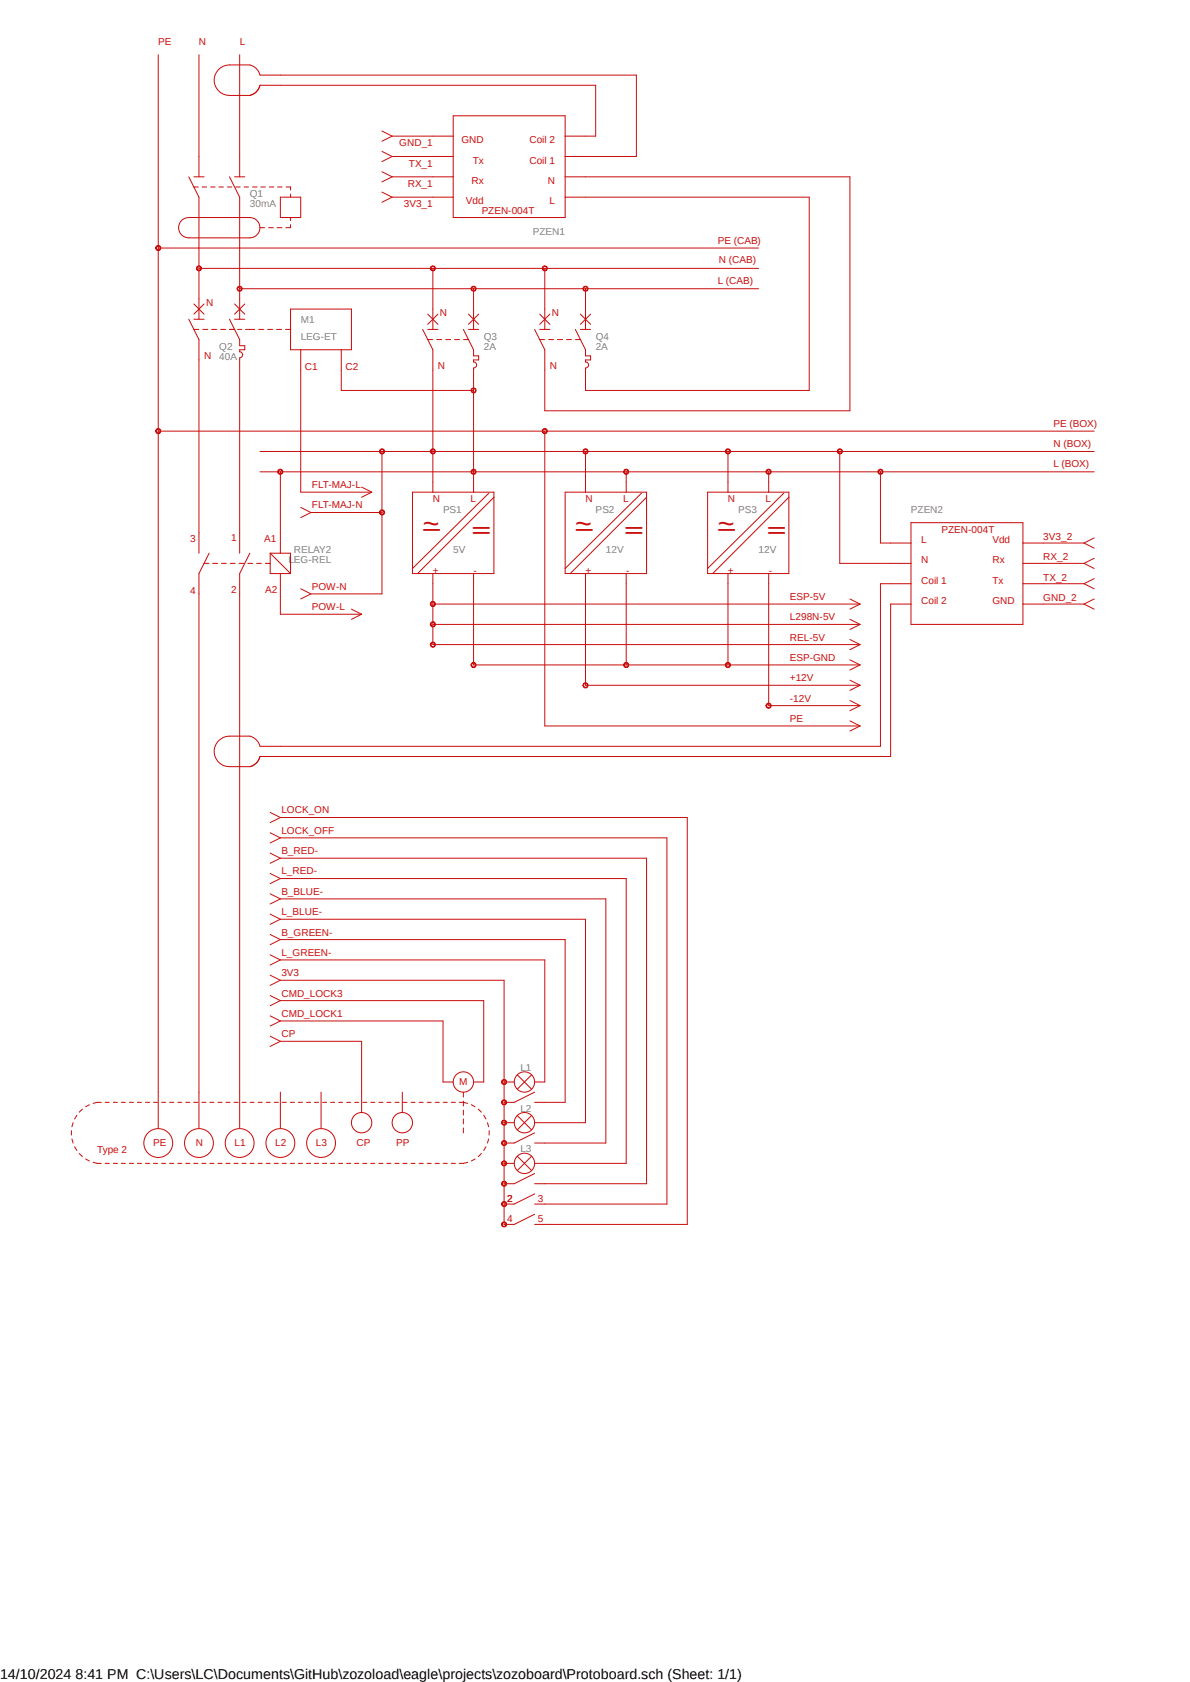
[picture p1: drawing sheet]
<svg xmlns="http://www.w3.org/2000/svg" width="297mm" height="420mm" viewBox="0 0 297 420" stroke-linecap="round" stroke-linejoin="round" font-family="sans-serif">
<path d="M147.5 -.1l-129.8 306.6M149.6 -.1l129.8 306.6" fill="none" stroke="#fff" stroke-width=".25"/>
<path d="M39.5 13.7v48.2M49.7 61.9v12.7M59.8 61.9v12.7M49.7 89.9v43.2M59.8 89.9v43.2" fill="none" stroke="#c90d0c" stroke-width=".25"/>
<path d="M38.9 61.6a.64 .64 0 0 1 1.1-.1 .64 .64 0 0 1-.3 1 .64 .64 0 0 1-.8-.6h.1a.49 .49 0 0 1 .6-.5 .49 .49 0 0 1 .3 .8 .49 .49 0 0 1-.8 0l-.2-.3z" fill-rule="evenodd" fill="#c90d0c"/>
<path d="M38.9 61.6a.64 .64 0 0 1 1.1-.1 .64 .64 0 0 1-.3 1 .64 .64 0 0 1-.8-.6h.1a.49 .49 0 0 1 .6-.5 .49 .49 0 0 1 .3 .8 .49 .49 0 0 1-.8 0l-.2-.3z" fill="none" stroke="#c90d0c" stroke-width=".25"/>
<path d="M49.1 66.7a.64 .64 0 0 1 1-.1 .64 .64 0 0 1-.2 1 .64 .64 0 0 1-.9-.6h.1a.49 .49 0 0 1 .7-.5 .49 .49 0 0 1 .2 .8 .49 .49 0 0 1-.8 0l-.2-.3z" fill-rule="evenodd" fill="#c90d0c"/>
<path d="M49.1 66.7a.64 .64 0 0 1 1-.1 .64 .64 0 0 1-.2 1 .64 .64 0 0 1-.9-.6h.1a.49 .49 0 0 1 .7-.5 .49 .49 0 0 1 .2 .8 .49 .49 0 0 1-.8 0l-.2-.3z" fill="none" stroke="#c90d0c" stroke-width=".25"/>
<path d="M59.3 71.8a.64 .64 0 0 1 1-.1 .64 .64 0 0 1-.3 1 .64 .64 0 0 1-.8-.6h.1a.49 .49 0 0 1 .6-.5 .49 .49 0 0 1 .3 .8 .49 .49 0 0 1-.8-.1l-.2-.2z" fill-rule="evenodd" fill="#c90d0c"/>
<path d="M39.5 61.9h149.8M49.7 67h139.6M59.3 71.8a.64 .64 0 0 1 1-.1 .64 .64 0 0 1-.3 1 .64 .64 0 0 1-.8-.6h.1a.49 .49 0 0 1 .6-.5 .49 .49 0 0 1 .3 .8 .49 .49 0 0 1-.8-.1l-.2-.2zM59.8 72.1h58.4" fill="none" stroke="#c90d0c" stroke-width=".25"/>
<path d="M107.5 66.7a.64 .64 0 0 1 1-.1 .64 .64 0 0 1-.2 1 .64 .64 0 0 1-.9-.6h.2a.49 .49 0 0 1 .6-.4 .49 .49 0 0 1 .3 .6 .49 .49 0 0 1-.7 .2l-.2-.4h-.2z" fill-rule="evenodd" fill="#c90d0c"/>
<path d="M107.5 66.7a.64 .64 0 0 1 1-.1 .64 .64 0 0 1-.2 1 .64 .64 0 0 1-.9-.6h.2a.49 .49 0 0 1 .6-.4 .49 .49 0 0 1 .3 .6 .49 .49 0 0 1-.7 .2l-.2-.4h-.2z" fill="none" stroke="#c90d0c" stroke-width=".25"/>
<path d="M117.6 71.8a.64 .64 0 0 1 1.1-.1 .64 .64 0 0 1-.3 1 .64 .64 0 0 1-.8-.6h.1a.49 .49 0 0 1 .6-.5 .49 .49 0 0 1 .4 .7 .49 .49 0 0 1-.8 .2l-.2-.4h-.1z" fill-rule="evenodd" fill="#c90d0c"/>
<path d="M108 67v10.2M117.6 71.8a.64 .64 0 0 1 1.1-.1 .64 .64 0 0 1-.3 1 .64 .64 0 0 1-.8-.6h.1a.49 .49 0 0 1 .6-.5 .49 .49 0 0 1 .4 .7 .49 .49 0 0 1-.8 .2l-.2-.4h-.1zM189.3 72.1h-71.1v5.1" fill="none" stroke="#c90d0c" stroke-width=".25"/>
<path d="M38.9 107.3a.64 .64 0 0 1 1.1-.1 .64 .64 0 0 1-.3 1 .64 .64 0 0 1-.8-.5h.1a.5 .5 0 0 1 .6-.5 .5 .5 0 0 1 .4 .6 .5 .5 0 0 1-.8 .3l-.3-.4z" fill-rule="evenodd" fill="#c90d0c"/>
<path d="M39.5 61.9v210.8M38.9 107.3a.64 .64 0 0 1 1.1-.1 .64 .64 0 0 1-.3 1 .64 .64 0 0 1-.8-.5h.1a.5 .5 0 0 1 .6-.5 .5 .5 0 0 1 .4 .6 .5 .5 0 0 1-.8 .3l-.3-.4zM39.5 107.7h233.6M108 112.7h101.6" fill="none" stroke="#c90d0c" stroke-width=".25"/>
<path d="M107.7 112.1a.64 .64 0 0 1 .9 .4 .64 .64 0 0 1-.4 .8 .64 .64 0 0 1-.8-.6h.2a.48 .48 0 0 1 .4-.5 .48 .48 0 0 1 .5 .5 .48 .48 0 0 1-.5 .5l-.6-.5z" fill-rule="evenodd" fill="#c90d0c"/>
<path d="M107.7 112.1a.64 .64 0 0 1 .9 .4 .64 .64 0 0 1-.4 .8 .64 .64 0 0 1-.8-.6h.2a.48 .48 0 0 1 .4-.5 .48 .48 0 0 1 .5 .5 .48 .48 0 0 1-.5 .5l-.6-.5z" fill="none" stroke="#c90d0c" stroke-width=".25"/>
<path d="M117.9 117.2a.64 .64 0 0 1 .9 .4 .64 .64 0 0 1-.5 .8 .64 .64 0 0 1-.7-.6h.1a.48 .48 0 0 1 .5-.5 .48 .48 0 0 1 .5 .5 .48 .48 0 0 1-.5 .5l-.6-.5z" fill-rule="evenodd" fill="#c90d0c"/>
<path d="M117.9 117.2a.64 .64 0 0 1 .9 .4 .64 .64 0 0 1-.5 .8 .64 .64 0 0 1-.7-.6h.1a.48 .48 0 0 1 .5-.5 .48 .48 0 0 1 .5 .5 .48 .48 0 0 1-.5 .5l-.6-.5z" fill="none" stroke="#c90d0c" stroke-width=".25"/>
<path d="M145.8 112.1a.64 .64 0 0 1 .9 .3 .64 .64 0 0 1-.4 .9 .64 .64 0 0 1-.8-.6h.1a.5 .5 0 0 1 .6-.5 .5 .5 0 0 1 .4 .7 .5 .5 0 0 1-.7 .3l-.4-.5z" fill-rule="evenodd" fill="#c90d0c"/>
<path d="M145.8 112.1a.64 .64 0 0 1 .9 .3 .64 .64 0 0 1-.4 .9 .64 .64 0 0 1-.8-.6h.1a.5 .5 0 0 1 .6-.5 .5 .5 0 0 1 .4 .7 .5 .5 0 0 1-.7 .3l-.4-.5z" fill="none" stroke="#c90d0c" stroke-width=".25"/>
<path d="M181.4 112.1a.65 .65 0 0 1 .9 .4 .65 .65 0 0 1-.5 .9 .65 .65 0 0 1-.8-.7h.2a.49 .49 0 0 1 .6-.5 .49 .49 0 0 1 .3 .7l-.2 .3a.68 .68 0 0 1-.8-.8z" fill-rule="evenodd" fill="#c90d0c"/>
<path d="M181.4 112.1a.65 .65 0 0 1 .9 .4 .65 .65 0 0 1-.5 .9 .65 .65 0 0 1-.8-.7h.2a.49 .49 0 0 1 .6-.5 .49 .49 0 0 1 .3 .7l-.2 .3a.68 .68 0 0 1-.8-.8z" fill="none" stroke="#c90d0c" stroke-width=".25"/>
<path d="M156 117.2a.64 .64 0 0 1 .9 .3 .64 .64 0 0 1-.4 .9 .64 .64 0 0 1-.8-.6h.1a.5 .5 0 0 1 .6-.5 .5 .5 0 0 1 .4 .7 .5 .5 0 0 1-.8 .2l-.3-.4z" fill-rule="evenodd" fill="#c90d0c"/>
<path d="M156 117.2a.64 .64 0 0 1 .9 .3 .64 .64 0 0 1-.4 .9 .64 .64 0 0 1-.8-.6h.1a.5 .5 0 0 1 .6-.5 .5 .5 0 0 1 .4 .7 .5 .5 0 0 1-.8 .2l-.3-.4z" fill="none" stroke="#c90d0c" stroke-width=".25"/>
<path d="M191.5 117.2a.65 .65 0 0 1 .9 .4 .65 .65 0 0 1-.4 .8 .65 .65 0 0 1-.8-.6h.1a.49 .49 0 0 1 .6-.5 .49 .49 0 0 1 .4 .7 .52 .52 0 0 1-.9 0l-.2-.2z" fill-rule="evenodd" fill="#c90d0c"/>
<g fill="none" stroke="#c90d0c" stroke-width=".25">
<path d="M108 112.7v7.7M146.1 112.7v7.7M156.3 117.8v2.6M181.7 112.7v7.7M191.5 117.2a.65 .65 0 0 1 .9 .4 .65 .65 0 0 1-.4 .8 .65 .65 0 0 1-.8-.6h.1a.49 .49 0 0 1 .6-.5 .49 .49 0 0 1 .4 .7 .52 .52 0 0 1-.9 0l-.2-.2zM191.9 117.8v2.6M209.6 112.7h63.5M273.1 117.8h-154.9v2.6M146.1 145.8v25.3h68.6M156.3 145.8v20.2M181.7 145.8v20.2M191.9 145.8v30.4h22.8"/>
<path d="M108 161h106.7M118.2 166h96.5"/>
</g>
<path d="M107.5 160.7a.64 .64 0 0 1 1-.1 .64 .64 0 0 1-.3 1 .64 .64 0 0 1-.8-.6h.2a.48 .48 0 0 1 .7-.4 .48 .48 0 0 1 .1 .7 .48 .48 0 0 1-.8-.1v-.2h-.2z" fill-rule="evenodd" fill="#c90d0c"/>
<path d="M107.5 160.7a.64 .64 0 0 1 1-.1 .64 .64 0 0 1-.3 1 .64 .64 0 0 1-.8-.6h.2a.48 .48 0 0 1 .7-.4 .48 .48 0 0 1 .1 .7 .48 .48 0 0 1-.8-.1v-.2h-.2z" fill="none" stroke="#c90d0c" stroke-width=".25"/>
<path d="M117.6 165.7a.64 .64 0 0 1 1.1-.1 .64 .64 0 0 1-.3 1.1 .64 .64 0 0 1-.8-.7h.1a.48 .48 0 0 1 .7-.4 .48 .48 0 0 1 .2 .8 .48 .48 0 0 1-.8-.1l-.1-.3h-.1z" fill-rule="evenodd" fill="#c90d0c"/>
<path d="M117.6 165.7a.64 .64 0 0 1 1.1-.1 .64 .64 0 0 1-.3 1.1 .64 .64 0 0 1-.8-.7h.1a.48 .48 0 0 1 .7-.4 .48 .48 0 0 1 .2 .8 .48 .48 0 0 1-.8-.1l-.1-.3h-.1z" fill="none" stroke="#c90d0c" stroke-width=".25"/>
<path d="M145.8 170.6a.64 .64 0 0 1 .9 .3 .64 .64 0 0 1-.4 .8 .64 .64 0 0 1-.8-.6h.1a.5 .5 0 0 1 .6-.4 .5 .5 0 0 1 .4 .6 .5 .5 0 0 1-.7 .3l-.4-.5z" fill-rule="evenodd" fill="#c90d0c"/>
<path d="M145.8 170.6a.64 .64 0 0 1 .9 .3 .64 .64 0 0 1-.4 .8 .64 .64 0 0 1-.8-.6h.1a.5 .5 0 0 1 .6-.4 .5 .5 0 0 1 .4 .6 .5 .5 0 0 1-.7 .3l-.4-.5z" fill="none" stroke="#c90d0c" stroke-width=".25"/>
<path d="M156 165.5a.64 .64 0 0 1 .9 .3 .64 .64 0 0 1-.5 .9 .64 .64 0 0 1-.7-.7h.1a.5 .5 0 0 1 .6-.4 .5 .5 0 0 1 .3 .6 .5 .5 0 0 1-.7 .3l-.3-.5z" fill-rule="evenodd" fill="#c90d0c"/>
<path d="M156 165.5a.64 .64 0 0 1 .9 .3 .64 .64 0 0 1-.5 .9 .64 .64 0 0 1-.7-.7h.1a.5 .5 0 0 1 .6-.4 .5 .5 0 0 1 .3 .6 .5 .5 0 0 1-.7 .3l-.3-.5z" fill="none" stroke="#c90d0c" stroke-width=".25"/>
<path d="M181.1 165.7a.66 .66 0 0 1 1.1-.1 .66 .66 0 0 1-.3 1.1 .66 .66 0 0 1-.9-.7h.2a.49 .49 0 0 1 .7-.4 .52 .52 0 0 1 0 .9 .68 .68 0 0 1-.8-.8z" fill-rule="evenodd" fill="#c90d0c"/>
<path d="M181.1 165.7a.66 .66 0 0 1 1.1-.1 .66 .66 0 0 1-.3 1.1 .66 .66 0 0 1-.9-.7h.2a.49 .49 0 0 1 .7-.4 .52 .52 0 0 1 0 .9 .68 .68 0 0 1-.8-.8z" fill="none" stroke="#c90d0c" stroke-width=".25"/>
<path d="M191.3 175.9a.66 .66 0 0 1 1-.1 .66 .66 0 0 1-.3 1 .66 .66 0 0 1-.8-.6l.2-.2a.52 .52 0 0 1 .9 0 .49 .49 0 0 1-.4 .7 .49 .49 0 0 1-.6-.5h-.1z" fill-rule="evenodd" fill="#c90d0c"/>
<path d="M85.2 92.4v5.1M108 92.4v20.3h-43.1M118.2 92.4v25.4h-53.3M75.1 122.9h17.7M75.1 126.7l2.5 1.3-2.5 1.2M49.7 148.3v124.4M59.8 148.3v124.4M212.1 159.7l2.6 1.3-2.6 1.2M191.3 175.9a.66 .66 0 0 1 1-.1 .66 .66 0 0 1-.3 1 .66 .66 0 0 1-.8-.6l.2-.2a.52 .52 0 0 1 .9 0 .49 .49 0 0 1-.4 .7 .49 .49 0 0 1-.6-.5h-.1zM212.1 169.8l2.6 1.3-2.6 1.3M212.1 164.8l2.6 1.2-2.6 1.3M214.7 176.2l-2.6 1.3" fill="none" stroke="#c90d0c" stroke-width=".25"/>
<path d="M117.6 97.2a.64 .64 0 0 1 1.1-.1 .64 .64 0 0 1-.3 1 .64 .64 0 0 1-.8-.6h.1a.49 .49 0 0 1 .6-.5 .49 .49 0 0 1 .4 .7 .49 .49 0 0 1-.8 .2l-.2-.4h-.1z" fill-rule="evenodd" fill="#c90d0c"/>
<path d="M117.6 97.2a.64 .64 0 0 1 1.1-.1 .64 .64 0 0 1-.3 1 .64 .64 0 0 1-.8-.6h.1a.49 .49 0 0 1 .6-.5 .49 .49 0 0 1 .4 .7 .49 .49 0 0 1-.8 .2l-.2-.4h-.1zM95.3 112.7v15.3h-17.7" fill="none" stroke="#c90d0c" stroke-width=".25"/>
<path d="M95 112.1a.65 .65 0 0 1 1 .4 .65 .65 0 0 1-.5 .9 .65 .65 0 0 1-.8-.7h.2a.48 .48 0 0 1 .5-.4 .48 .48 0 0 1 .4 .6 .48 .48 0 0 1-.7 .3l-.4-.5z" fill-rule="evenodd" fill="#c90d0c"/>
<path d="M75.1 92.4v30.5M70 117.8v15.3M95 112.1a.65 .65 0 0 1 1 .4 .65 .65 0 0 1-.5 .9 .65 .65 0 0 1-.8-.7h.2a.48 .48 0 0 1 .5-.4 .48 .48 0 0 1 .4 .6 .48 .48 0 0 1-.7 .3l-.4-.5zM90.3 121.6l2.5 1.3-2.5 1.3M95.3 128v20.3h-17.7M75.1 147l2.5 1.3M77.6 148.3l-2.5 1.3" fill="none" stroke="#c90d0c" stroke-width=".25"/>
<path d="M95 127.4a.65 .65 0 0 1 1 .3 .65 .65 0 0 1-.5 .9 .65 .65 0 0 1-.8-.6h.2a.48 .48 0 0 1 .5-.5 .48 .48 0 0 1 .4 .6 .48 .48 0 0 1-.7 .3l-.4-.4z" fill-rule="evenodd" fill="#c90d0c"/>
<g fill="none" stroke="#c90d0c" stroke-width=".25">
<path d="M95 127.4a.65 .65 0 0 1 1 .3 .65 .65 0 0 1-.5 .9 .65 .65 0 0 1-.8-.6h.2a.48 .48 0 0 1 .5-.5 .48 .48 0 0 1 .4 .6 .48 .48 0 0 1-.7 .3l-.4-.4zM70 148.3v5.1h20.3M87.7 152.1l2.6 1.3M90.3 153.4l-2.6 1.2M67.4 218.1l2.6 1.3-2.6 1.2M67.4 207.9l2.6 1.3-2.6 1.3M67.4 238.4l2.6 1.3-2.6 1.3M67.4 228.3l2.6 1.2-2.6 1.3M67.4 258.7l2.6 1.3M67.4 253.7l2.6 1.2M67.4 248.6l2.6 1.3M67.4 243.5l2.6 1.3"/>
<path d="M70 254.9h40.6v15.3M70 254.9l-2.6 1.3M70 249.9h50.7v20.3M70 249.9l-2.6 1.2M70 244.8l-2.6 1.2M70 244.8h55.8v60.9M70 260h20.3v12.7M70 260l-2.6 1.3M115.7 272.7v1.2M115.7 275v1.2M115.7 277.2v1.2M115.7 279.4v1.2"/>
<path d="M125.8 270.2h2.6M115.7 281.6v1.3M125.8 290.5h2.6M125.8 280.3h2.6"/>
</g>
<path d="M125.3 305.4a.64 .64 0 0 1 1-.1 .64 .64 0 0 1-.3 1 .64 .64 0 0 1-.8-.6h.1a.49 .49 0 0 1 .6-.4 .49 .49 0 0 1 .4 .6 .49 .49 0 0 1-.7 .3l-.3-.5h-.1z" fill-rule="evenodd" fill="#c90d0c"/>
<path d="M125.3 305.4a.64 .64 0 0 1 1-.1 .64 .64 0 0 1-.3 1 .64 .64 0 0 1-.8-.6h.1a.49 .49 0 0 1 .6-.4 .49 .49 0 0 1 .4 .6 .49 .49 0 0 1-.7 .3l-.3-.5h-.1z" fill="none" stroke="#c90d0c" stroke-width=".25"/>
<path d="M125.3 300.3a.64 .64 0 0 1 1-.1 .64 .64 0 0 1-.3 1 .64 .64 0 0 1-.8-.5h.1a.49 .49 0 0 1 .6-.5 .49 .49 0 0 1 .4 .7 .49 .49 0 0 1-.7 .2l-.3-.4h-.1z" fill-rule="evenodd" fill="#c90d0c"/>
<path d="M125.3 300.3a.64 .64 0 0 1 1-.1 .64 .64 0 0 1-.3 1 .64 .64 0 0 1-.8-.5h.1a.49 .49 0 0 1 .6-.5 .49 .49 0 0 1 .4 .7 .49 .49 0 0 1-.7 .2l-.3-.4h-.1z" fill="none" stroke="#c90d0c" stroke-width=".25"/>
<path d="M125.3 290.2a.64 .64 0 0 1 1-.1 .64 .64 0 0 1-.3 1 .64 .64 0 0 1-.8-.6h.1a.49 .49 0 0 1 .6-.5 .49 .49 0 0 1 .4 .7 .49 .49 0 0 1-.7 .2l-.3-.4h-.1z" fill-rule="evenodd" fill="#c90d0c"/>
<path d="M125.3 290.2a.64 .64 0 0 1 1-.1 .64 .64 0 0 1-.3 1 .64 .64 0 0 1-.8-.6h.1a.49 .49 0 0 1 .6-.5 .49 .49 0 0 1 .4 .7 .49 .49 0 0 1-.7 .2l-.3-.4h-.1z" fill="none" stroke="#c90d0c" stroke-width=".25"/>
<path d="M125.3 280a.64 .64 0 0 1 1-.1 .64 .64 0 0 1-.3 1 .64 .64 0 0 1-.8-.6h.1a.49 .49 0 0 1 .6-.4 .49 .49 0 0 1 .4 .6 .49 .49 0 0 1-.7 .3l-.3-.5h-.1z" fill-rule="evenodd" fill="#c90d0c"/>
<path d="M125.3 280a.64 .64 0 0 1 1-.1 .64 .64 0 0 1-.3 1 .64 .64 0 0 1-.8-.6h.1a.49 .49 0 0 1 .6-.4 .49 .49 0 0 1 .4 .6 .49 .49 0 0 1-.7 .3l-.3-.5h-.1z" fill="none" stroke="#c90d0c" stroke-width=".25"/>
<path d="M125.3 269.8a.64 .64 0 0 1 1-.1 .64 .64 0 0 1-.3 1 .64 .64 0 0 1-.8-.5h.1a.49 .49 0 0 1 .6-.5 .49 .49 0 0 1 .4 .7 .49 .49 0 0 1-.7 .2l-.3-.4h-.1z" fill-rule="evenodd" fill="#c90d0c"/>
<path d="M67.4 202.9l2.6 1.2M70 204.1l-2.6 1.3M70 219.4h86.3v71.1h-22.9M70 209.2h96.5v91.5h-30.5M70 204.1h101.5v101.6h-35.5M70 239.7h66v30.5h-2.6M70 229.5h76.1v50.8h-12.7M125.3 269.8a.64 .64 0 0 1 1-.1 .64 .64 0 0 1-.3 1 .64 .64 0 0 1-.8-.5h.1a.49 .49 0 0 1 .6-.5 .49 .49 0 0 1 .4 .7 .49 .49 0 0 1-.7 .2l-.3-.4h-.1z" fill="none" stroke="#c90d0c" stroke-width=".25"/>
<path d="M69.6 117.2a.65 .65 0 0 1 1 .4 .65 .65 0 0 1-.5 .8 .65 .65 0 0 1-.8-.6h.2a.49 .49 0 0 1 .6-.5 .49 .49 0 0 1 .3 .7l-.2 .2a.68 .68 0 0 1-.8-.7z" fill-rule="evenodd" fill="#c90d0c"/>
<path d="M69.6 117.2a.65 .65 0 0 1 1 .4 .65 .65 0 0 1-.5 .8 .65 .65 0 0 1-.8-.6h.2a.49 .49 0 0 1 .6-.5 .49 .49 0 0 1 .3 .7l-.2 .2a.68 .68 0 0 1-.8-.7zM108 145.8v15.2M108 155.9h106.7M108 150.8h106.7M118.2 145.8v20.2M212.1 154.6l2.6 1.3M212.1 149.6l2.6 1.2M214.7 155.9l-2.6 1.3M214.7 150.8l-2.6 1.3" fill="none" stroke="#c90d0c" stroke-width=".25"/>
<path d="M107.7 155.3a.64 .64 0 0 1 .9 .4 .64 .64 0 0 1-.4 .8 .64 .64 0 0 1-.8-.6h.2a.49 .49 0 0 1 .5-.5 .49 .49 0 0 1 .5 .5 .49 .49 0 0 1-.6 .5l-.6-.5z" fill-rule="evenodd" fill="#c90d0c"/>
<path d="M107.7 155.3a.64 .64 0 0 1 .9 .4 .64 .64 0 0 1-.4 .8 .64 .64 0 0 1-.8-.6h.2a.49 .49 0 0 1 .5-.5 .49 .49 0 0 1 .5 .5 .49 .49 0 0 1-.6 .5l-.6-.5z" fill="none" stroke="#c90d0c" stroke-width=".25"/>
<path d="M107.7 150.2a.64 .64 0 0 1 .9 .4 .64 .64 0 0 1-.4 .8 .64 .64 0 0 1-.8-.6h.2a.49 .49 0 0 1 .5-.5 .49 .49 0 0 1 .5 .5 .49 .49 0 0 1-.6 .5l-.6-.5z" fill-rule="evenodd" fill="#c90d0c"/>
<path d="M107.7 150.2a.64 .64 0 0 1 .9 .4 .64 .64 0 0 1-.4 .8 .64 .64 0 0 1-.8-.6h.2a.49 .49 0 0 1 .5-.5 .49 .49 0 0 1 .5 .5 .49 .49 0 0 1-.6 .5l-.6-.5zM70 214.3h91.4v81.3h-25.4M70 224.5h81.2v60.9h-15.2M70 234.6h71.1v40.7h-5.1" fill="none" stroke="#c90d0c" stroke-width=".25"/>
<path d="M125.3 274.9a.64 .64 0 0 1 1-.1 .64 .64 0 0 1-.3 1 .64 .64 0 0 1-.8-.5h.1a.49 .49 0 0 1 .6-.5 .49 .49 0 0 1 .4 .7 .49 .49 0 0 1-.7 .2l-.3-.4h-.1z" fill-rule="evenodd" fill="#c90d0c"/>
<path d="M125.3 274.9a.64 .64 0 0 1 1-.1 .64 .64 0 0 1-.3 1 .64 .64 0 0 1-.8-.5h.1a.49 .49 0 0 1 .6-.5 .49 .49 0 0 1 .4 .7 .49 .49 0 0 1-.7 .2l-.3-.4h-.1z" fill="none" stroke="#c90d0c" stroke-width=".25"/>
<path d="M125.3 285.1a.64 .64 0 0 1 1-.1 .64 .64 0 0 1-.3 1 .64 .64 0 0 1-.8-.6h.1a.49 .49 0 0 1 .6-.4 .49 .49 0 0 1 .4 .6 .49 .49 0 0 1-.7 .2l-.3-.4h-.1z" fill-rule="evenodd" fill="#c90d0c"/>
<path d="M125.3 285.1a.64 .64 0 0 1 1-.1 .64 .64 0 0 1-.3 1 .64 .64 0 0 1-.8-.6h.1a.49 .49 0 0 1 .6-.4 .49 .49 0 0 1 .4 .6 .49 .49 0 0 1-.7 .2l-.3-.4h-.1z" fill="none" stroke="#c90d0c" stroke-width=".25"/>
<path d="M125.3 295.2a.64 .64 0 0 1 1-.1 .64 .64 0 0 1-.3 1 .64 .64 0 0 1-.8-.5h.1a.49 .49 0 0 1 .6-.5 .49 .49 0 0 1 .4 .7 .49 .49 0 0 1-.7 .2l-.3-.4h-.1z" fill-rule="evenodd" fill="#c90d0c"/>
<path d="M136 107.7v73.6h78.7M67.4 213l2.6 1.3-2.6 1.3M67.4 233.3l2.6 1.3-2.6 1.3M67.4 223.2l2.6 1.3-2.6 1.2M125.3 295.2a.64 .64 0 0 1 1-.1 .64 .64 0 0 1-.3 1 .64 .64 0 0 1-.8-.5h.1a.49 .49 0 0 1 .6-.5 .49 .49 0 0 1 .4 .7 .49 .49 0 0 1-.7 .2l-.3-.4h-.1z" fill="none" stroke="#c90d0c" stroke-width=".25"/>
<path d="M135.4 107.3a.64 .64 0 0 1 1.1-.1 .64 .64 0 0 1-.3 1 .64 .64 0 0 1-.9-.5h.2a.5 .5 0 0 1 .5-.5 .5 .5 0 0 1 .4 .6 .5 .5 0 0 1-.7 .3l-.4-.4z" fill-rule="evenodd" fill="#c90d0c"/>
<path d="M49.7 13.7v25.4M59.8 13.7v25.4M135.4 107.3a.64 .64 0 0 1 1.1-.1 .64 .64 0 0 1-.3 1 .64 .64 0 0 1-.9-.5h.2a.5 .5 0 0 1 .5-.5 .5 .5 0 0 1 .4 .6 .5 .5 0 0 1-.7 .3l-.4-.4zM212.1 174.9l2.6 1.3M212.1 180l2.6 1.3-2.6 1.2" fill="none" stroke="#c90d0c" stroke-width=".25"/>
<path d="M135.4 66.7a.64 .64 0 0 1 1.1-.1 .64 .64 0 0 1-.3 1 .64 .64 0 0 1-.9-.6h.2a.49 .49 0 0 1 .6-.5 .49 .49 0 0 1 .3 .8 .49 .49 0 0 1-.8 0l-.3-.3z" fill-rule="evenodd" fill="#c90d0c"/>
<path d="M135.4 66.7a.64 .64 0 0 1 1.1-.1 .64 .64 0 0 1-.3 1 .64 .64 0 0 1-.9-.6h.2a.49 .49 0 0 1 .6-.5 .49 .49 0 0 1 .3 .8 .49 .49 0 0 1-.8 0l-.3-.3z" fill="none" stroke="#c90d0c" stroke-width=".25"/>
<path d="M145.6 71.8a.64 .64 0 0 1 1-.1 .64 .64 0 0 1-.2 1 .64 .64 0 0 1-.9-.6h.1a.49 .49 0 0 1 .7-.5 .49 .49 0 0 1 .2 .8 .49 .49 0 0 1-.8-.1l-.2-.2z" fill-rule="evenodd" fill="#c90d0c"/>
<path d="M136 67v10.2M145.6 71.8a.64 .64 0 0 1 1-.1 .64 .64 0 0 1-.2 1 .64 .64 0 0 1-.9-.6h.1a.49 .49 0 0 1 .7-.5 .49 .49 0 0 1 .2 .8 .49 .49 0 0 1-.8-.1l-.2-.2zM146.1 72.1v5.1M57.3 82.3h1M59.3 82.3h1M61.3 82.3h1.1M209.6 112.7v28h12.7M219.8 117.8v17.8h2.5" fill="none" stroke="#c90d0c" stroke-width=".25"/>
<path d="M209.3 112.1a.65 .65 0 0 1 .9 .4 .65 .65 0 0 1-.5 .9 .65 .65 0 0 1-.7-.7h.1a.48 .48 0 0 1 .6-.4 .48 .48 0 0 1 .4 .6 .48 .48 0 0 1-.7 .3l-.4-.5z" fill-rule="evenodd" fill="#c90d0c"/>
<path d="M209.3 112.1a.65 .65 0 0 1 .9 .4 .65 .65 0 0 1-.5 .9 .65 .65 0 0 1-.7-.7h.1a.48 .48 0 0 1 .6-.4 .48 .48 0 0 1 .4 .6 .48 .48 0 0 1-.7 .3l-.4-.5z" fill="none" stroke="#c90d0c" stroke-width=".25"/>
<path d="M219.5 117.2a.64 .64 0 0 1 .9 .4 .64 .64 0 0 1-.5 .8 .64 .64 0 0 1-.8-.6h.2a.48 .48 0 0 1 .5-.5 .48 .48 0 0 1 .4 .5 .48 .48 0 0 1-.4 .5l-.7-.5z" fill-rule="evenodd" fill="#c90d0c"/>
<g fill="none" stroke="#c90d0c" stroke-width=".25">
<path d="M49.7 39.1v5.1M59.8 39.1v5.1M95.3 32.7l2.6 1.3M95.3 37.8l2.6 1.3M97.9 34h15.2M97.9 39.1h15.2M97.9 34l-2.6 1.3M97.9 39.1l-2.6 1.2M113.1 28.9h28v25.4h-28zM141.1 34h7.6v-12.7h-83.8a3.4 3.4 0 0 1-2.5 2.5h-5.1a3.8 3.8 0 0 1-3.9-3.8 3.8 3.8 0 0 1 3.9-3.8h5.1a3.4 3.4 0 0 1 2.5 2.6h93.9v20.3h-17.7M45.4 54.9l1.1-.5 .6-.1h15.3a2.54 2.54 0 0 1 2.5 2.6 2.54 2.54 0 0 1-2.5 2.5h-15.3a2.55 2.55 0 0 1-2.4-1.6 2.55 2.55 0 0 1 .7-2.9zM47.1 44.2l2.6 5v12.7"/>
<path d="M48.4 44.2h2.5M48.4 46.7h1.1M50.5 46.7h1.1M52.6 46.7h1.1M54.7 46.7h1.1M56.8 46.7h1M57.3 44.2l2.5 5v12.7M58.5 44.2h2.6M58.8 46.7h1.1M61 46.7h1M63 46.7h1.1M64.9 56.9h1.1"/>
<path d="M65.1 46.7h1.1M67.1 56.9h1.1M67.2 46.7h1.1M69.2 56.9h1.2M69.3 46.7h1.1M70 49.2h5.1v5.1h-5.1zM71.4 46.7h1.1v.8M72.5 48.5v.7M72.5 54.3v.8M72.5 56.1v.8h-1.2M95.3 42.9l2.6 1.3M95.3 48l2.6 1.2"/>
<path d="M97.9 49.2h15.2M97.9 44.2h15.2M97.9 44.2l-2.6 1.2M97.9 49.2l-2.6 1.3M141.1 49.2h60.9v48.3h-55.9v-5.6a.76 .76 0 0 0 .8-.8 .76 .76 0 0 0-.8-.7v-.5h1.3v-1h-1.3v-1.6l-2.5-5M141.1 44.2h71v58.4h-76.1v-15.3l-2.6-5M47.1 79.7l2.6 5.1v5.1M48.4 79.7h2.5M48.4 75.9l2.5 2.5M49.7 74.6v5.1M50.9 75.9l-2.5 2.5M57.3 79.7l2.5 5.1v1.5h1.3v1h-1.3v.5a.76 .76 0 0 1 .8 .8 .76 .76 0 0 1-.8 .8v.5"/>
<path d="M58.5 79.7h2.6M58.5 75.9l2.6 2.5M59.8 74.6v5.1M61.1 75.9l-2.6 2.5M72.5 77.2h15.2v10.1h-15.2zM106.8 78.4l2.5 2.6M108 77.2v5.1M109.3 78.4l-2.5 2.6M116.9 78.4l2.6 2.6M118.2 77.2v5.1M119.5 78.4l-2.6 2.6M134.7 78.4l2.5 2.6"/>
<path d="M136 77.2v5.1M137.2 78.4l-2.5 2.6M144.9 78.4l2.5 2.6M146.1 77.2v5.1M147.4 78.4l-2.5 2.6M48.4 82.3h1.2M50.6 82.3h1.3M52.8 82.3h1.3M55.1 82.3h1.2M57.3 82.3h1.2M62.4 82.3h1.2M64.6 82.3h1.2"/>
<path d="M66.8 82.3h1.2M69 82.3h1.3M71.3 82.3h1.2M75.1 87.3v5.1M85.2 97.5h33M85.2 87.3v5.1M105.5 82.3l2.5 5v5.1M106.8 82.3h2.5M106.8 84.8h1.2M109 84.8h1.2M111.3 84.8h1.2M113.5 84.8h1.2"/>
<path d="M115.7 82.3l2.5 5v1.6h1.3v1h-1.3v.5a.76 .76 0 0 1 .8 .7 .76 .76 0 0 1-.8 .8v.5M115.7 84.8h1.2M116.9 82.3h2.6M134.7 82.3h2.5M134.7 84.8h1.2M136.9 84.8h1.3M139.1 84.8h1.3M141.4 84.8h1.2M143.6 84.8h1.3M144.9 82.3h2.5M219.5 117.2a.64 .64 0 0 1 .9 .4 .64 .64 0 0 1-.5 .8 .64 .64 0 0 1-.8-.6h.2a.48 .48 0 0 1 .5-.5 .48 .48 0 0 1 .4 .5 .48 .48 0 0 1-.4 .5l-.7-.5zM49.7 133.1v5"/>
<path d="M52.2 138.1l-2.5 5.1v5.1M59.8 133.1v5M62.4 138.1l-2.6 5.1v5.1M67.4 138.1h5.1v5.1M67.4 138.1v5.1h5.1M67.4 138.1l5.1 5.1M70 133.1v5M103 122.9h20.3v20.3h-20.3zM108 120.4v2.5M118.2 120.4v2.5M122 123.1l-19 18.8M123.3 124.2l-19.1 19"/>
<path d="M141.1 122.9h20.3v20.3h-20.3zM146.1 120.4v2.5M156.3 120.4v2.5M160.1 123.1l-19 18.8M161.4 124.2l-19.1 19M176.6 122.9h20.3v20.3h-20.3zM181.7 120.4v2.5M191.9 120.4v2.5M195.6 123.1l-19 18.8M196.9 124.2l-19 19M222.3 135.6h5.1M227.4 130.5h27.9v25.4h-27.9z"/>
<path d="M255.3 135.6h15.3M270.6 135.6l2.5 1.3M273.1 139.4l-2.5 1.3M273.1 134.3l-2.5 1.3M50.9 140.7h1.2M53.1 140.7h1.2M55.3 140.7h1.2M57.5 140.7h1.2M59.7 140.7h1.2M61.8 140.7h1.2M64.1 140.7h1.1M66.3 140.7h1.1"/>
<path d="M70 143.2v5.1M108 143.2v2.6M118.2 143.2v2.6M146.1 143.2v2.6M156.3 143.2v2.6M181.7 143.2v2.6M191.9 143.2v2.6M222.3 140.7h5.1M227.4 145.8h-7.6v40.6h-154.9a3.6 3.6 0 0 0-2.5-2.6h-5.1a3.8 3.8 0 0 0-3.9 3.8 3.8 3.8 0 0 0 3.9 3.8h5.1a3.4 3.4 0 0 0 2.5-2.5h157.4v-38.1h5.1M255.3 145.8h15.3M255.3 150.8h15.3M255.3 140.7h15.3"/>
<path d="M270.6 150.8l2.5 1.3M270.6 145.8l2.5 1.2M270.6 140.7l2.5 1.2M273.1 149.6l-2.5 1.2M273.1 144.5l-2.5 1.3M19.2 278.5l-.6 .9M20.6 276.9l-.8 .8M22.3 275.8l-.9 .6M25.3 275.3h-1l-1.1 .2M26.2 275.3h1.1M28.3 275.3h1M30.3 275.3h1"/>
<path d="M32.3 275.3h1M34.3 275.3h1M36.3 275.3h1M38.3 275.3h1M39.5 272.7v8.9M40.3 275.3h1M42.3 275.3h1M44.4 275.3h.9M46.4 275.3h1M48.3 275.3h1.1M49.7 272.7v8.9M50.4 275.3h1"/>
<path d="M52.4 275.3h1M54.4 275.3h1M56.4 275.3h1M58.4 275.3h1M59.8 272.7v8.9M60.4 275.3h1M62.4 275.3h1M64.4 275.3h1M66.5 275.3h.9M68.5 275.3h1M70 272.7v8.9M70.4 275.3h1.1"/>
<path d="M72.5 275.3h1M74.5 275.3h1M76.5 275.3h1M78.5 275.3h1M80.1 272.7v8.9M80.5 275.3h1M82.5 275.3h1M84.5 275.3h1M86.5 275.3h1M88.5 275.3h1M90.3 272.7v5.1M90.6 275.3h1"/>
<path d="M92.5 275.3h1.1M94.6 275.3h1M96.6 275.3h1M98.6 275.3h1M100.4 272.7v5.1M100.6 275.3h1M102.6 275.3h1M104.6 275.3h1M106.6 275.3h1M108.6 275.3h1M110.6 270.2h2.5M110.6 275.3h1"/>
<path d="M112.6 275.3h1.1M114.6 275.3l2.1 .2M117.6 275.8l1 .6M118.2 270.2h2.5M119.4 276.9l.7 .8M120.7 278.5l.6 .9M129.1 268.4l3.6 3.5M129.1 278.6l3.6 3.5M132.7 268.4l-3.6 3.5M132.7 278.6l-3.6 3.5M133.4 272.7l-5 2.6h-2.6M133.4 275.3h2.6"/>
<path d="M17.8 282.3v1.1M17.9 284.4l.3 1M18.2 280.3l-.3 1M18.6 286.3l.6 1M19.8 288l.8 .8M21.4 289.4l.9 .5M23.2 290.2l1.1 .3h1M26.2 290.5h1.1M28.3 290.5h1M30.3 290.5h1M32.3 290.5h1M34.3 290.5h1"/>
<path d="M36.3 290.5h1M38.3 290.5h1M40.3 290.5h1M42.3 290.5h1M44.4 290.5h.9M46.4 290.5h1M48.3 290.5h1.1M50.4 290.5h1M52.4 290.5h1M54.4 290.5h1M56.4 290.5h1M58.4 290.5h1"/>
<path d="M60.4 290.5h1M62.4 290.5h1M64.4 290.5h1M66.5 290.5h.9M68.5 290.5h1M70.4 290.5h1.1M72.5 290.5h1M74.5 290.5h1M76.5 290.5h1M78.5 290.5h1M80.5 290.5h1M82.5 290.5h1"/>
<path d="M84.5 290.5h1M86.5 290.5h1M88.5 290.5h1M90.6 290.5h1M92.5 290.5h1.1M94.6 290.5h1M96.6 290.5h1M98.6 290.5h1M100.6 290.5h1M102.6 290.5h1M104.6 290.5h1M106.6 290.5h1"/>
<path d="M108.6 290.5h1M110.6 290.5h1M112.6 290.5h1.1M116.7 290.2l-2.1 .3M118.6 289.4l-1 .5M120.1 288l-.7 .8M121.3 286.3l-.6 1M121.7 280.3l.3 1M122 284.4l-.3 1M122.1 282.3v1.1M129.1 288.7l3.6 3.6M132.7 288.7l-3.6 3.6"/>
<path d="M133.4 298.1l-5 2.6h-2.6M133.4 282.9l-5 2.5h-2.6M133.4 285.4h2.6M133.4 293l-5 2.6h-2.6M133.4 295.6h2.6M133.4 303.2l-5 2.5h-2.6M133.4 305.7h2.6M133.4 300.7h2.6"/>
<circle cx="115.7" cy="270.2" r="2.54"/>
<circle cx="130.9" cy="270.2" r="2.54"/>
<circle cx="39.5" cy="285.4" r="3.6"/>
<circle cx="49.7" cy="285.4" r="3.6"/>
<circle cx="59.8" cy="285.4" r="3.6"/>
<circle cx="70" cy="285.4" r="3.6"/>
<circle cx="80.1" cy="285.4" r="3.6"/>
<circle cx="90.3" cy="280.3" r="2.54"/>
<circle cx="100.4" cy="280.3" r="2.54"/>
<circle cx="130.9" cy="280.3" r="2.54"/>
<circle cx="130.9" cy="290.5" r="2.54"/>
</g>
<g font-size="7.2" fill="#c90d0c">
<text x="105.8" y="131">_</text>
<text x="118.2" y="130.5">_</text>
<text x="118.2" y="131.8">_</text>
<text x="143.8" y="131">_</text>
<text x="156.3" y="130.5">_</text>
<text x="156.3" y="131.8">_</text>
<text x="179.4" y="131">_</text>
<text x="191.9" y="130.5">_</text>
<text x="191.9" y="131.8">_</text>
<text x="105.5" y="133.1">~</text>
<text x="143.6" y="133.1">~</text>
<text x="179.2" y="133.1">~</text>
</g>
<text font-size="3.6" x="0" y="419.1">14/10/2024 8:41 PM C:\Users\LC\Documents\GitHub\zozoload\eagle\projects\zozoboard\Protoboard.sch (Sheet: 1/1)</text>
<g font-size="2.5" fill="#c90d0c">
<text x="39.5" y="11.1">PE</text>
<text x="49.7" y="11.1">N</text>
<text x="59.8" y="11.1">L</text>
<text x="115.1" y="35.8">GND</text>
<text x="132.1" y="35.8">Coil 2</text>
<text x="99.7" y="36.5">GND_1</text>
<text x="102.1" y="41.6">TX_1</text>
<text x="118" y="40.9">Tx</text>
<text x="132.1" y="40.9">Coil 1</text>
<text x="101.8" y="46.7">RX_1</text>
<text x="117.7" y="45.9">Rx</text>
<text x="136.7" y="45.9">N</text>
<text x="100.8" y="51.8">3V3_1</text>
<text x="116.3" y="51">Vdd</text>
<text x="120.2" y="53.6">PZEN-004T</text>
<text x="137.1" y="51">L</text>
<text x="179.2" y="60.9">PE (CAB)</text>
<text x="179.4" y="65.7">N (CAB)</text>
<text x="179.2" y="70.8">L (CAB)</text>
<text x="51.4" y="76.4">N</text>
<text x="109.8" y="79">N</text>
<text x="137.8" y="79">N</text>
<text x="50.9" y="89.6">N</text>
<text x="76.1" y="92.4">C1</text>
<text x="86.2" y="92.4">C2</text>
<text x="109.3" y="92.2">N</text>
<text x="137.2" y="92.2">N</text>
<text x="262.9" y="106.6">PE (BOX)</text>
<text x="262.9" y="111.7">N (BOX)</text>
<text x="262.9" y="116.5">L (BOX)</text>
<text x="77.9" y="121.9">FLT-MAJ-L</text>
<text x="108" y="125.4">N</text>
<text x="117.4" y="125.4">L</text>
<text x="146.1" y="125.4">N</text>
<text x="155.5" y="125.4">L</text>
<text x="181.7" y="125.4">N</text>
<text x="191.1" y="125.4">L</text>
<text x="77.9" y="127">FLT-MAJ-N</text>
<text x="47.5" y="135.3">3</text>
<text x="57.7" y="135.1">1</text>
<text x="65.9" y="135.3">A1</text>
<text x="229.9" y="135.6">L</text>
<text x="235" y="133.1">PZEN-004T</text>
<text x="247.7" y="135.6">Vdd</text>
<text x="260.4" y="134.8">3V3_2</text>
<text x="108" y="143.2">+</text>
<text x="118.2" y="143.2">-</text>
<text x="146.1" y="143.2">+</text>
<text x="156.3" y="143.2">-</text>
<text x="181.7" y="143.2">+</text>
<text x="191.9" y="143.2">-</text>
<text x="229.9" y="140.7">N</text>
<text x="247.7" y="140.7">Rx</text>
<text x="260.4" y="139.9">RX_2</text>
<text x="47.5" y="148.3">4</text>
<text x="57.7" y="148">2</text>
<text x="66.2" y="148">A2</text>
<text x="77.9" y="147.3">POW-N</text>
<text x="197.1" y="149.8">ESP-5V</text>
<text x="229.9" y="145.8">Coil 1</text>
<text x="247.7" y="145.8">Tx</text>
<text x="260.4" y="145">TX_2</text>
<text x="77.9" y="152.4">POW-L</text>
<text x="197.1" y="154.9">L298N-5V</text>
<text x="229.9" y="150.8">Coil 2</text>
<text x="247.7" y="150.8">GND</text>
<text x="260.4" y="150.1">GND_2</text>
<text x="197.1" y="160">REL-5V</text>
<text x="197.1" y="165.1">ESP-GND</text>
<text x="197.1" y="170.1">+12V</text>
<text x="197.1" y="175.2">-12V</text>
<text x="197.1" y="180.3">PE</text>
<text x="70.2" y="203.1">LOCK_ON</text>
<text x="70.2" y="208.2">LOCK_OFF</text>
<text x="70.2" y="213.3">B_RED-</text>
<text x="70.2" y="218.4">L_RED-</text>
<text x="70.2" y="223.4">B_BLUE-</text>
<text x="70.2" y="228.5">L_BLUE-</text>
<text x="70.2" y="233.6">B_GREEN-</text>
<text x="70.2" y="238.7">L_GREEN-</text>
<text x="70.2" y="243.8">3V3</text>
<text x="70.2" y="248.8">CMD_LOCK3</text>
<text x="70.2" y="253.9">CMD_LOCK1</text>
<text x="70.2" y="259">CP</text>
<text x="114.6" y="270.9">M</text>
<text x="24.3" y="288">Type 2</text>
<text x="38.2" y="286.2">PE</text>
<text x="48.9" y="286.2">N</text>
<text x="58.5" y="286.2">L1</text>
<text x="68.7" y="286.2">L2</text>
<text x="78.9" y="286.2">L3</text>
<text x="89" y="286.2">CP</text>
<text x="98.9" y="286.2">PP</text>
<text x="126.6" y="300.1">2</text>
<text x="126.6" y="305.2">4</text>
<text x="134.2" y="300.1">3</text>
<text x="134.2" y="305.2">5</text>
</g>
<g font-size="2.5" fill="#808080">
<text x="62.4" y="51.8">30mA</text>
<text x="62.4" y="49.2">Q1</text>
<text x="133" y="58.6">PZEN1</text>
<text x="75.1" y="80.7">M1</text>
<text x="54.7" y="89.9">40A</text>
<text x="54.7" y="87.3">Q2</text>
<text x="75.1" y="84.8">LEG-ET</text>
<text x="120.7" y="87.3">2A</text>
<text x="120.7" y="84.8">Q3</text>
<text x="148.7" y="87.3">2A</text>
<text x="148.7" y="84.8">Q4</text>
<text x="110.6" y="128">PS1</text>
<text x="148.7" y="128">PS2</text>
<text x="184.2" y="128">PS3</text>
<text x="227.4" y="128">PZEN2</text>
<text x="72" y="140.7">LEG-REL</text>
<text x="73.3" y="138.1">RELAY2</text>
<text x="113.1" y="138.1">5V</text>
<text x="151.2" y="138.1">12V</text>
<text x="189.3" y="138.1">12V</text>
<text x="129.9" y="267.4">L1</text>
<text x="129.9" y="277.5">L2</text>
<text x="129.9" y="287.7">L3</text>
</g>
</svg>
